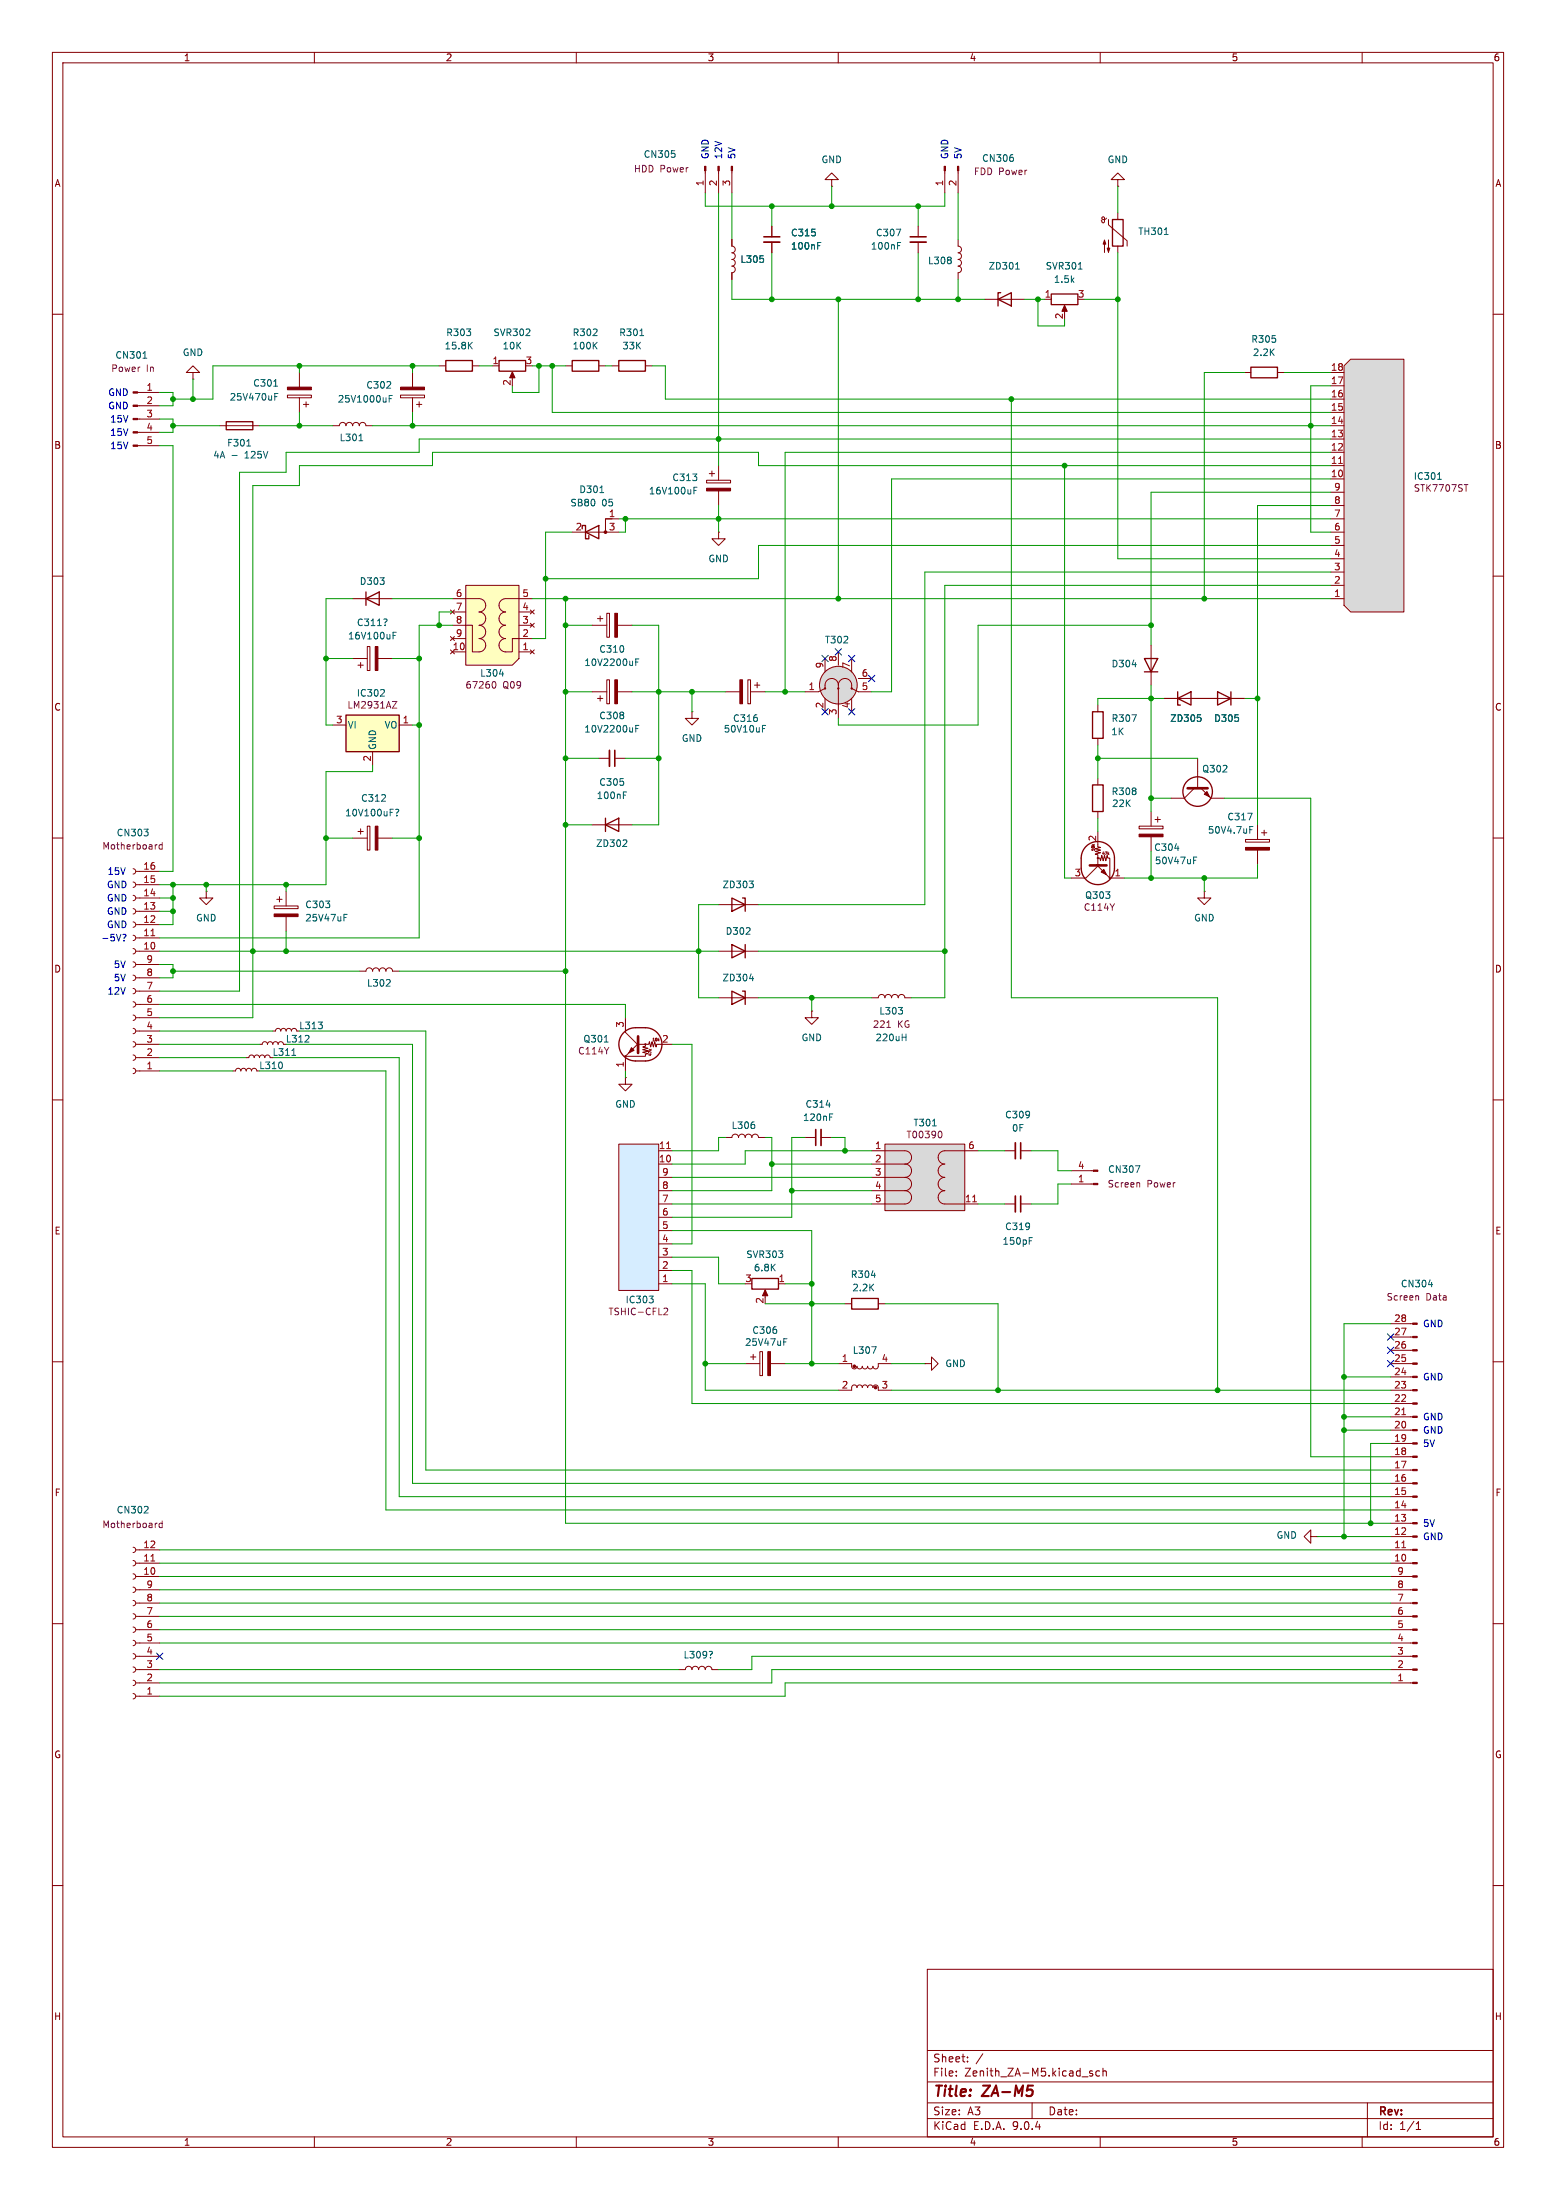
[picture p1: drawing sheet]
<svg xmlns="http://www.w3.org/2000/svg" width="210mm" height="297mm" viewBox="0 0 210 297" stroke-linecap="round" stroke-linejoin="round" font-family="sans-serif">
<g fill="none" stroke="#840000" stroke-width=".13">
<path d="M7.1 7.1h195.8v282.8h-195.8zM8.5 8.5h193v280h-193zM42.4 7.1v1.4M77.8 7.1v1.4M113.1 7.1v1.4M148.5 7.1v1.4M183.8 7.1v1.4M7.1 42.4h1.4M44.9 57.5h.9a.45 .45 0 0 1 .4-.5 .45 .45 0 0 1 .5 .5 .45 .45 0 0 1 .4-.5 .45 .45 0 0 1 .5 .5 .45 .45 0 0 1 .4-.5 .45 .45 0 0 1 .5 .5 .45 .45 0 0 1 .4-.5 .45 .45 0 0 1 .5 .5h.9M54.1 53.3h3.2v.4h-3.2zM55.7 50.3v2M55.7 53.7v2"/>
<path d="M56.2 54.6h.7M56.6 54.2v.8M66.5 49.4h.9M69.1 50.5v.7M201.5 42.4h1.4M7.1 77.8h1.4M81.7 71.8h1.8M81.7 70h1.8M82.6 70h-.9v1.8h-4.5M95.4 64.8h3.2v.4h-3.2zM95.7 63.9h.7M96.1 63.6v.7"/>
<path d="M97 71.8v.9h.9l-.9 .9-.9-.9h.9M97 71.8h.1M97 62.9v1.9M97 66.3v1.9M201.5 77.8h1.4M47.6 80.8h5.4M47.6 88.9h2M48.3 89.8h.7M48.7 89.4v.8M49.6 87.3h.3v3.2h-.3zM51 88.9h2M79.9 93.4h2"/>
<path d="M79.9 84.4h2M80.6 94.3h.8M80.6 83.5h.8M81 83.2v.7M81 93.9v.7M81.9 91.8h.4v3.2h-.4zM81.9 82.8h.4v3.2h-.4zM83.3 93.4h2M83.3 84.4h2M97.9 93.4h2M100.9 91.8h.4v3.2h-.4zM101.3 93.4h2"/>
<path d="M101.8 92.5h.8M102.2 92.1v.8M111.4 88.9v1.8M111.4 94.3v1.8M113.1 88v1.8M113.1 92.5v4.5M113.1 92.5a.9 .9 0 0 0-.8-.9 .9 .9 0 0 0-.9 .9v.4l-.9 .5h-1.8M113.1 92.5a.9 .9 0 0 1 .9-.9 .9 .9 0 0 1 .9 .9v.4l.9 .5h1.8M114.9 88.9v1.8M114.9 94.3v1.8M115.8 91.6h1.8M7.1 113.1h1.4"/>
<path d="M18 119.1l.2 .1 .1 .2-.1 .3-.2 .1M18 117.3l.2 .1 .1 .2-.1 .3-.2 .1M18.3 119.4h3.3M18.3 117.6h3.3M201.5 113.1h1.4M18 138.8l.2 .1 .1 .3-.1 .2-.2 .1M18 137l.2 .1 .1 .3-.1 .2-.2 .2M18 135.2l.2 .1 .1 .3-.1 .3-.2 .1M18 133.4l.2 .1 .1 .3-.1 .3-.2 .1M18 131.6l.2 .2 .1 .2-.1 .3-.2 .1M18 129.9l.2 .1 .1 .2-.1 .3-.2 .1M18 128.1l.2 .1 .1 .2-.1 .3-.2 .1"/>
<path d="M18 126.3l.2 .1 .1 .2-.1 .3-.2 .1M18 124.5l.2 .1 .1 .2-.1 .3-.2 .1M18 122.7l.2 .1 .1 .2-.1 .3-.2 .1M18 120.9l.2 .1 .1 .2-.1 .3-.2 .1M18.3 139.2h3.3M18.3 137.4h3.3M18.3 135.6h3.3M18.3 133.8h3.3M18.3 132h3.3M18.3 130.2h3.3M18.3 128.4h3.3M18.3 126.6h3.3"/>
<path d="M18.3 124.8h3.3M18.3 123h3.3M18.3 121.2h3.3M84.4 137.4v2l1.8 1.8M97 128.4h5.4M97 122.1h5.4M97 134.7h5.4M7.1 148.5h1.4M18 144.2l.2 .1 .1 .3-.1 .2-.2 .1M18 142.4l.2 .1 .1 .3-.1 .2-.2 .1M18 140.6l.2 .1 .1 .3-.1 .2-.2 .1M18.3 144.6h3.3"/>
<path d="M18.3 142.8h3.3M18.3 141h3.3M84.4 145.5v.9h.9l-.9 .9-.9-.9h.9M84.4 145.5h.1M84.4 142.8v1.8M86.2 140.8l-1.8 1.8h2.7v-.3l.4-.1-.8-.1 .8-.2-.8-.2 .8-.2-.8-.2h.4v-.3M86.2 141h1.4v-.4l.2 .7 .2-.7 .2 .7 .2-.7 .1 .7 .1-.3h2.1M87.5 142.4l.3 .1M87.5 141.8h.4M87.7 141.6l.1 .2M87.9 142.1l-.4-.2v.3M87.9 141.6l-.1 .1"/>
<path d="M88.2 140.2v.3M88.5 140.2h.1M88.8 140.2v.3M88.9 140.4l.1 .1M89 140.3l-.2 .1M108.7 153.6h1.4M110.8 153.6h1.5M201.5 148.5h1.4M7.1 183.8h1.4M100.6 184.1h2M101.3 183.2h.7M101.7 182.8v.8"/>
<path d="M102.6 182.5h.3v3.2h-.3zM104 184.1h2M113.1 184.1h1.8l.1 .5 .3 .2 .3-.1 .1-.3v.3l.3 .1 .3-.1 .1-.3 .1 .3 .2 .1 .3-.1 .1-.3 .1 .3 .2 .1 .3-.1 .1-.3 .1 .3 .3 .1 .3-.2v-.5h1.8M113.1 187.7h1.8l.1-.5 .3-.2 .3 .1 .1 .2 .1-.2 .2-.1 .3 .1 .1 .2 .1-.2 .2-.1h.3l.1 .3 .2-.3h.3l.2 .1v.2l.1-.2 .3-.1 .3 .2v.5h1.8M124.8 184.1h.9v-.9l.9 .9-.9 .9v-.9M124.8 184.1h.1M201.5 183.8h1.4M7.1 219.2h1.4M18 219.7l.2 .1 .1 .2-.1 .3-.2 .1M18 217.9l.2 .1 .1 .2-.1 .3-.2 .1M18 216.1l.2 .1 .1 .2-.1 .3-.2 .1M18 214.3l.2 .1 .1 .2-.1 .3-.2 .1"/>
<path d="M18 212.5l.2 .1 .1 .2-.1 .3-.2 .1M18 210.7l.2 .1 .1 .2-.1 .3-.2 .1M18 208.9l.2 .1 .1 .2-.1 .3-.2 .1M18.3 218.2h3.3M18.3 216.4h3.3M18.3 214.6h3.3M18.3 212.8h3.3M18.3 211h3.3M18.3 209.2h3.3M201.5 219.2h1.4M18 228.6l.2 .1 .1 .3-.1 .2-.2 .2M18 226.8l.2 .1 .1 .3-.1 .2-.2 .2"/>
<path d="M18 225l.2 .1 .1 .3-.1 .3-.2 .1M18 223.2l.2 .1 .1 .3-.1 .3-.2 .1M18 221.4l.2 .2 .1 .2-.1 .3-.2 .1M18.3 229h3.3M18.3 227.2h3.3M18.3 225.4h3.3M18.3 223.6h3.3M18.3 221.8h3.3M18.3 220h3.3M91.6 225.4h.9a.45 .45 0 0 1 .4-.4 .45 .45 0 0 1 .5 .4 .45 .45 0 0 1 .4-.4 .45 .45 0 0 1 .5 .4 .45 .45 0 0 1 .4-.4 .45 .45 0 0 1 .5 .4 .45 .45 0 0 1 .4-.4 .45 .45 0 0 1 .5 .4h.9M7.1 254.6h1.4M201.5 254.6h1.4"/>
<path d="M125.2 265.9h76.3v22.6h-76.3zM125.2 276.8h76.3M129.1 279.6v.1M130.6 278.3v.1M130.6 277.7v.1M132.7 277.3l-1 1.3M147.5 279.6h-.3l-.2 .1 .1 .2 .4 .1v.2h-.5M148.4 279.6h-.3l-.2 .2 .1 .4h.4M148.9 279.7l.1-.1h.3v.7M148.9 279.2v1.1M42.4 288.5v1.4M77.8 288.5v1.4"/>
<path d="M113.1 288.5v1.4M125.2 286h76.3M125.2 283.9h76.3M125.2 281.1h76.3M129.1 280.2v.1M139.3 283.9v2.1M148.5 288.5v1.4M183.8 288.5v1.4M184.6 283.9v4.6M191.1 287.5h.6M191.1 286.7l.3-.3v1.1"/>
<circle cx="113.1" cy="92.5" r="2.54"/>
<circle cx="84.4" cy="142.6" r=".09"/>
<circle cx="87.1" cy="141" r=".09"/>
</g>
<path d="M67.4 48.7h3.5v1.4h-3.5zM49.4 79.9v1.8M78.6 71.4v-.5h.4v1.8h.5v-.4M79 71.8l1.8-.9v1.8zM49.4 80.8l1.8-.9v1.8zM84.2 139.4a2.25 2.25 0 0 1 1.6-.7h1.3a2.25 2.25 0 0 1 2.2 2.3 2.25 2.25 0 0 1-2.2 2.2h-1.3a2.24 2.24 0 0 1-2.1-1.4 2.24 2.24 0 0 1 .5-2.4zM98.8 121.2l1.8 .9-1.8 .9zM98.8 133.8l1.8 .9-1.8 .9zM98.8 127.5l1.8 .9-1.8 .9zM100.2 121.2h.4v1.8M100.2 133.8h.4v1.8M100.6 127.5v1.8" fill="none" stroke="#840000" stroke-width=".18"/>
<g fill="#840000" stroke="#840000" stroke-width=".13">
<path d="M69.1 50.2l.4 .8h-.7z"/>
<path d="M95.4 65.9h3.2v.4h-3.2z"/>
<path d="M83 91.8h.3v3.2h-.3z"/>
<path d="M83 82.8h.3v3.2h-.3z"/>
<path d="M99.9 91.8h.3v3.2h-.3z"/>
<path d="M54.1 52.3h3.2v.3h-3.2z"/>
<path d="M50.6 87.3h.4v3.2h-.4z"/>
<path d="M103.6 182.5h.4v3.2h-.4z"/>
<path d="M85.2 141.4l.4 .4-.7 .4z"/>
<circle cx="81.7" cy="71.8" r=".18"/>
<circle cx="111.4" cy="92.9" r=".09"/>
<circle cx="113.1" cy="92.9" r=".09"/>
<circle cx="114.9" cy="92.9" r=".09"/>
<circle cx="115.3" cy="184.4" r=".18"/>
<circle cx="118.2" cy="187.3" r=".18"/>
</g>
<g fill="none" stroke="#006464" stroke-width=".13">
<path d="M48.4 59.5h.6M52.5 53.8h.3M53 53.4h-.5v.9M81 66.5h.5M93.7 66.2h.3M93.7 65.8h.4M52.1 83.6l.1 .2-.1 .1M53 85.8h.3M53 85.4h.5M85.8 98.4h.3M85.8 89.4h.3M86.2 89h-.4v.9"/>
<path d="M86.2 97.9h-.4v.9M102.9 98.4h.3M102.9 97.9h.4M19.4 111.9h.6l-.3 .4M19.9 112.4v.4M101.1 118.9h.6l-.3 .4M101.6 119.3l.1 .2-.1 .3M101.2 132.1h.5M81.6 140.7h.5M111.5 149.2h.6M112 150.8h.3M112 150.4h.4"/>
<path d="M105.8 181.2h.3M105.8 180.7h.4M117.7 181.8h.6l-.4 .9M19.4 204.3h.6M19.9 203.4v.3M95.8 222.9h.2l.2 .2-.2 .2"/>
</g>
<circle cx="113.1" cy="92.5" r="2.54" fill="#d9d9d9" stroke="#d9d9d9" stroke-width=".13"/>
<path d="M20.4 126.3h.5M20.4 210.7h.5" fill="none" stroke="#a90000" stroke-width=".13"/>
<path d="M21.1 114h.1M21.9 114.1l-.3-.1-.1 .2 .1 .4h.3M21.9 113.7v.9M21.1 205.6h.1M21.9 205.3v.9M21.9 205.7l-.3-.1-.1 .2 .1 .4h.3" fill="none" stroke="#840084" stroke-width=".13"/>
<path d="M86.1 139.9v2.3z" fill="#840000" stroke="#840000" stroke-width=".36"/>
<path d="M110.1 152.5v2.1" fill="none" stroke="#840000" stroke-width=".22"/>
<path d="M110.8 152.5v2.1" fill="none" stroke="#840000" stroke-width=".23"/>
<path d="M119.4 154.5h10.8v8.9h-10.8z" fill="#d9d9d9"/>
<path d="M117.6 155.4h4.5a.9 .9 0 0 1 .9 .9 .9 .9 0 0 1-.9 .9M117.6 157.2h4.5M117.6 158.9h4.5M119.4 154.5h10.8v8.9h-10.8zM122.1 157.2a.9 .9 0 0 1 .9 .8 .9 .9 0 0 1-.9 .9M122.1 158.9a.9 .9 0 0 1 .9 .9 .9 .9 0 0 1-.9 .9M132 155.4h-4.5a.9 .9 0 0 0-.9 .9 .9 .9 0 0 0 .9 .9 .9 .9 0 0 0-.9 .8 .9 .9 0 0 0 .9 .9 .9 .9 0 0 0-.9 .9 .9 .9 0 0 0 .9 .9 .9 .9 0 0 0-.9 .9 .9 .9 0 0 0 .9 .9h4.5M103.3 174.4v.7M105.1 173.3h.9M117.6 160.7h4.5M122.1 160.7a.9 .9 0 0 1 .9 .9 .9 .9 0 0 1-.9 .9h-4.5" fill="none" stroke="#840000" stroke-width=".13"/>
<path d="M131.3 162.2h.5" fill="none" stroke="#a90000" stroke-width=".13"/>
<path d="M125.9 152h.5" fill="none" stroke="#006464" stroke-width=".13"/>
<path d="M126.8 152.7a.48 .48 0 0 1 .3 .5 .48 .48 0 0 1-.3 .4" fill="none" stroke="#840084" stroke-width=".13"/>
<path d="M101.5 172.6h3.6v1.4h-3.6z" fill="none" stroke="#840000" stroke-width=".18"/>
<path d="M103.3 174.1l.3 .8h-.7z" fill="#840000" stroke="#840000" stroke-width=".13"/>
<path d="M83.5 154.5h5.4v19.7h-5.4z" fill="#d6edff"/>
<g fill="none" stroke="#840000" stroke-width=".13">
<path d="M93.4 96.1v.9h.9l-.9 .9-.9-.9h.9M93.4 96.1h.1M79.9 111.4h5.4M80.8 102.4h1.5M83 102.4h1.4M109.6 136.5v.9h.9l-.9 .9-.9-.9h.9M109.6 136.5h.1M117.6 134.7h.9a.45 .45 0 0 1 .5-.4 .45 .45 0 0 1 .4 .4 .45 .45 0 0 1 .5-.4 .45 .45 0 0 1 .4 .4 .45 .45 0 0 1 .5-.4 .45 .45 0 0 1 .4 .4 .45 .45 0 0 1 .5-.4 .45 .45 0 0 1 .4 .4h.9M83.5 154.5h5.4v19.7h-5.4zM88.9 158.9h1.8M88.9 157.2h1.8M88.9 155.4h1.8"/>
<path d="M97.9 153.6h.9a.45 .45 0 0 1 .4-.5 .45 .45 0 0 1 .5 .5 .45 .45 0 0 1 .4-.5 .45 .45 0 0 1 .5 .5 .45 .45 0 0 1 .4-.5 .45 .45 0 0 1 .5 .5 .45 .45 0 0 1 .4-.5 .45 .45 0 0 1 .5 .5h.9M88.9 173.3h1.8M88.9 171.5h1.8M88.9 169.7h1.8M88.9 167.9h1.8M88.9 166.1h1.8M88.9 164.3h1.8M88.9 162.5h1.8M88.9 160.7h1.8M114 176h.9M118.5 176h.9"/>
</g>
<path d="M90 155.1h.5" fill="none" stroke="#a90000" stroke-width=".13"/>
<path d="M84.1 107.3h.3M84.1 106.9h.5M84.4 113.4l.2 .1v.3l-.6 .5h.6M121.3 136h.5l-.3 .4M121.8 136.4v.4M122.3 139.6v.9M101.8 151.9v.4M121.8 140h.5M87.6 175h.6l-.3 .3M88.1 175.4l.1 .1-.1 .3M117.6 172.2h.6" fill="none" stroke="#006464" stroke-width=".13"/>
<path d="M119.7 138.7h.5M89.7 176.6h.3l.1 .3-.5 .6h.5" fill="none" stroke="#840084" stroke-width=".13"/>
<path d="M81.7 111.4l1.8-.9v1.8zM81.7 110.5v1.8M114.9 175.3h3.6v1.4h-3.6z" fill="none" stroke="#840000" stroke-width=".18"/>
<path d="M83 101.3v2.2" fill="none" stroke="#840000" stroke-width=".22"/>
<path d="M82.3 101.3v2.2" fill="none" stroke="#840000" stroke-width=".23"/>
<path d="M46.7 96.5h7.2v5h-7.2z" fill="#ffffc2"/>
<g fill="none" stroke="#840000" stroke-width=".18">
<path d="M135.1 39.5h-.4v1.8M141.9 39.7h3.6v1.4h-3.6zM150.1 29.6h1.5v3.6h-1.5zM30.5 56.9h3.6v1.1h-3.6zM134.7 40.4l1.8-.9v1.8zM168.8 49.6h3.6v1.4h-3.6zM46.7 96.5h7.2v5h-7.2zM147.5 96.1h1.4v3.6h-1.4zM158.9 93.4v1.8h.4M158.9 94.3l1.8-.9v1.8zM164.3 93.4l1.8 .9-1.8 .9zM166.1 93.4v1.8"/>
<path d="M146.6 114.3a2.25 2.25 0 0 1 2.4-.5 2.25 2.25 0 0 1 1.4 2v1.4a2.25 2.25 0 0 1-2.2 2.2 2.25 2.25 0 0 1-2.3-2.2v-1.4a2.25 2.25 0 0 1 .7-1.5zM147.5 106h1.4v3.6h-1.4z"/>
<circle cx="161.6" cy="106.9" r="1.99"/>
</g>
<g fill="none" stroke="#840000" stroke-width=".13">
<path d="M123.9 30.5v1.5M123.9 32.7v1.4M127.5 23.1v2.9M129.3 32.3v.9a.45 .45 0 0 1 .5 .5 .45 .45 0 0 1-.5 .4M129.3 23.1v2.9M129.3 34.1a.45 .45 0 0 1 .5 .5 .45 .45 0 0 1-.5 .4 .45 .45 0 0 1 .5 .5 .45 .45 0 0 1-.5 .4 .45 .45 0 0 1 .5 .5 .45 .45 0 0 1-.5 .4v.9M148.6 29.7l.2 .3 .1 .1M149.3 29.5l-.2 .1h-.2h-.2v-.2l.2-.1 .2 .1v.6l-.2 .1M149.6 29.6v.8l2.5 2.1v.7M150.9 24.2h.9l-.9-.9-.9 .9h.9v.9M150.9 25.1h.1M150.9 28.7v.9"/>
<path d="M150.9 33.2v.9M18.6 53h3M18.6 54.8h3M18.6 56.6h3M18.6 58.4h3M26 50.3h-.9l.9-.9 .9 .9h-.9v.9M26 51.2h.1M29.6 57.5h5.4M38.8 53.3h3.2v.4h-3.2zM40.4 50.3v2M40.4 53.7v2M40.9 54.6h.8"/>
<path d="M41.3 54.2v.8M132.9 40.4h5.4M141 40.4h.9M143.7 41.5v.7M167.9 50.3h.9M172.4 50.3h.9M18.6 60.2h3M44.9 97.9h1.8M53.9 97.9h1.8M148.2 95.2v.9M148.2 99.7v.9M157.2 94.3h10.7"/>
<path d="M47.6 113.1h2M48.3 112.3h.7M48.7 111.9v.7M49.6 111.5h.3v3.3h-.3zM50.3 101.5v1.8M51 113.1h2M147.3 114.1h.4M147.4 114.3v.1M147.5 114l.1 .1M147.7 114.7l-.3 .1M147.7 114l-.1 .1M148.2 115.8h.2l.1 .4 .2-.7 .2 .7 .2-.7 .1 .7 .2-.7 .1 .3h.3v2.7l-1.8-1.8"/>
<path d="M148.2 112.3v2l.3 .1-.7 .2 .7 .2-.7 .1 .7 .2-.7 .2 .4 .1v1.3M148.2 105.1v.9M148.2 109.6v.9M148.4 116.7l-1.8 1.8h-2M148.9 115l-.1 .3M149.2 115h.2l-.2 .4M149.5 115v.4M149.6 115.2l.1 .2M149.7 115.1l-.2 .2M150 118.5h1.8M153.7 111.5h3.3v.4h-3.3zM155.4 109.6v1.9"/>
<path d="M155.4 113v1.9M155.9 110.6h.7M156.3 110.3v.7M161.2 106.4l-1.4 1.4h-1.8M161.6 102.4v4M162.1 106.4l1.3 1.4h1.8M168.1 113.3h3.2v.4h-3.2zM169.7 111.4v1.9M169.7 114.8v1.9M170.3 112.4h.7M170.6 112.1v.7M27.8 120.3v.9h.9l-.9 .9-.9-.9h.9"/>
<path d="M27.8 120.3h.1M36.8 139.2h.4l.1-.3 .2-.1 .3 .1 .1 .3 .1-.3 .3-.1 .2 .1 .1 .3 .1-.3 .3-.1 .2 .1 .1 .3 .1-.3 .3-.1 .2 .1 .2 .3M37 122.3h3.2v.4h-3.2zM37.4 121.4h.7M37.7 121.1v.7M38.6 120.3v2M38.6 123.7v2M48.5 131.1h.9a.45 .45 0 0 1 .4-.4 .45 .45 0 0 1 .5 .4 .45 .45 0 0 1 .4-.4 .45 .45 0 0 1 .5 .4 .45 .45 0 0 1 .4-.4 .45 .45 0 0 1 .5 .4 .45 .45 0 0 1 .4-.4 .45 .45 0 0 1 .5 .4h.9M162.5 120.3v.9h.9l-.9 .9-.9-.9h.9M162.5 120.3h.1M34.7 144.6l-.1-.3-.2-.1-.3 .1-.2 .3-.2-.4-.3 .1-.2 .3-.1-.3-.3-.1-.2 .2-.1 .2-.1-.3-.3-.1-.2 .1-.1 .3h-.4M36.5 142.8l-.1-.2-.2-.2-.3 .1-.2 .3v-.2l-.2-.2-.3 .1-.2 .3-.1-.3-.3-.1-.2 .2-.1 .2-.1-.3-.3-.1-.2 .1-.1 .3h-.4"/>
<path d="M38.3 141l-.1-.2-.2-.2-.3 .1-.2 .3v-.2l-.2-.2-.3 .1-.2 .3-.1-.3-.3-.1-.2 .2-.1 .2-.1-.3-.3-.1-.2 .1-.1 .3h-.4M176.9 207.4v-.9l-.9 .9 .9 .9v-.9h.9M177.8 207.4h.1"/>
<circle cx="148.2" cy="115.8" r=".09"/>
<circle cx="149.8" cy="118.5" r=".09"/>
</g>
<g fill="none" stroke="#006464" stroke-width=".13">
<path d="M121 30.9h.6l-.4 .9M121.1 33.2h.3M121.1 32.7h.5M128.3 34.8v.2M128.3 35.2v.3M136.7 21.3v.4M137.1 36.3h.5M137.2 35.6l.1-.2v.9M145.5 36.3h.6M157.1 31.7h.6M19.3 48.4h.5M37 52.1h.5"/>
<path d="M37.1 53.6h.3M37.1 53.1h.4M31.3 61.5h.7M33.3 60.2h.5M51.8 93.1l.1 .2-.1 .2-.5 .5h.6M152.8 96.5h.6l-.4 .9M161.6 96.5h.5M162 96.9l.1 .1-.1 .4M53.4 109.3l.3-.1 .1 .2-.2 .4M53.6 110.1h.1M158.6 114.5h.5M161.1 116.1h.3"/>
<path d="M161.1 115.7h.4M168.4 109.8h.6l-.4 .9M168.7 112h.3M168.7 111.6h.4M41.7 139.9v.3M42.9 138h.6l-.3 .3M43.5 138.4v.4M46.4 123.9h.3M46.4 123.4h.5M52.1 133.1h.6M52.6 132.3v.3M38.1 143.5v.6"/>
<path d="M39.4 142.5h.5M41.1 140.7h.6"/>
</g>
<path d="M53 94.7h.6l-.6 .9h.6" fill="none" stroke="#840084" stroke-width=".13"/>
<g fill="#840000" stroke="#840000" stroke-width=".13">
<path d="M50.6 111.5h.4v3.3h-.4z"/>
<path d="M37 123.4h3.2v.3h-3.2z"/>
<path d="M18 52.9h.6v.2h-.6z"/>
<path d="M18 54.7h.6v.2h-.6z"/>
<path d="M18 56.5h.6v.2h-.6z"/>
<path d="M18 58.3h.6v.2h-.6z"/>
<path d="M18 60.1h.6v.2h-.6z"/>
<path d="M38.8 52.3h3.2v.3h-3.2z"/>
<path d="M143.7 41.2l.3 .8h-.7z"/>
<path d="M149.1 32.4l.1 .6h-.3l.2-.6v1.6z"/>
<path d="M149.6 32.4v1.6l-.2-.5h.4l-.2 .5z"/>
<path d="M127.4 22.5h.2v.6h-.2z"/>
<path d="M129.2 22.5h.2v.6h-.2z"/>
<path d="M168.1 114.4h3.2v.4h-3.2z"/>
<path d="M162.9 106.9l.4 .7-.8-.4z"/>
<path d="M153.7 112.6h3.3v.4h-3.3z"/>
<path d="M149 117.4l.3 .7-.7-.4z"/>
</g>
<path d="M122.8 32h2.2" fill="none" stroke="#840000" stroke-width=".22"/>
<path d="M122.8 32.7h2.2" fill="none" stroke="#840000" stroke-width=".23"/>
<path d="M160.3 106.4h2.7" fill="none" stroke="#840000" stroke-width=".36"/>
<path d="M147.1 116.8h2.2z" fill="#840000" stroke="#840000" stroke-width=".36"/>
<path d="M181.4 49.4l.9-.9h7.2v34.1h-7.2l-.9-.9z" fill="#d9d9d9"/>
<g fill="none" stroke="#840000" stroke-width=".13">
<path d="M179.6 59.3h1.8M179.6 57.5h1.8M179.6 55.7h1.8M179.6 53.9h1.8M179.6 52.1h1.8M179.6 50.3h1.8M181.4 49.4l.9-.9h7.2v34.1h-7.2l-.9-.9zM179.6 79h1.8M179.6 77.2h1.8M179.6 75.4h1.8M179.6 73.6h1.8M179.6 71.8h1.8"/>
<path d="M179.6 70h1.8M179.6 68.2h1.8M179.6 66.5h1.8M179.6 64.7h1.8M179.6 62.9h1.8M179.6 61.1h1.8M155.4 87.1v5.4M179.6 80.8h1.8"/>
</g>
<path d="M180.7 62.6h.5" fill="none" stroke="#a90000" stroke-width=".13"/>
<path d="M194 64.7h.5M194.2 63.9l.1-.1v.9M152.8 89.7h.6" fill="none" stroke="#006464" stroke-width=".13"/>
<path d="M197.6 65.4h.5" fill="none" stroke="#840084" stroke-width=".13"/>
<path d="M154.5 88.9h1.8l-.9 1.8zM154.5 90.7h1.8" fill="none" stroke="#840000" stroke-width=".18"/>
<path d="M62.9 79h7.1v9.9l-.9 .9h-6.2z" fill="#fffebf"/>
<g fill="none" stroke="#840000" stroke-width=".13">
<path d="M95.2 23.1v2.9M97 23.1v2.9M98.8 34.1a.45 .45 0 0 1 .4 .5 .45 .45 0 0 1-.4 .4 .45 .45 0 0 1 .4 .5 .45 .45 0 0 1-.4 .4 .45 .45 0 0 1 .4 .5 .45 .45 0 0 1-.4 .4v.9M98.8 32.3v.9a.45 .45 0 0 1 .4 .5 .45 .45 0 0 1-.4 .4M98.8 23.1v2.9M104.2 30.5v1.5M104.2 32.7v1.4M112.3 24.2h-.9l.9-.9 .8 .9h-.8v.9M112.3 25.1h.1M59.3 49.4h.9M63.8 49.4h.9M76.3 49.4h.9"/>
<path d="M80.8 49.4h.9M82.6 49.4h.9M87.1 49.4h.9M62.9 79h7.1v9.9l-.9 .9h-6.2zM60.8 85.9l.5 .6M60.8 82.3l.5 .6M61.1 80.8h3.6a.9 .9 0 0 1 .9 .9 .9 .9 0 0 1-.9 .9 .9 .9 0 0 1 .9 .9 .9 .9 0 0 1-.9 .9 .9 .9 0 0 1 .9 .9 .9 .9 0 0 1-.9 .9 .9 .9 0 0 1 .9 .9 .9 .9 0 0 1-.9 .9h-.9v-3.6h-2.7M61.1 88h1.8M61.1 86.2h1.8M61.1 82.6h1.8M61.3 85.9l-.5 .6M61.3 82.3l-.5 .6"/>
<path d="M70 88h1.8M70 84.4h1.8M70 82.6h1.8M71.6 87.7l.5 .6M71.6 84.1l.5 .6M71.6 82.3l.5 .6M71.8 80.8h-3.6a.9 .9 0 0 0-.8 .9 .9 .9 0 0 0 .8 .9 .9 .9 0 0 0-.8 .9 .9 .9 0 0 0 .8 .9 .9 .9 0 0 0-.8 .9 .9 .9 0 0 0 .8 .9 .9 .9 0 0 0-.8 .9 .9 .9 0 0 0 .8 .9h.9v-1.8h2.7M72.1 87.7l-.5 .6M72.1 84.1l-.5 .6M72.1 82.3l-.5 .6M157.2 94.3h1.7M160.7 94.3h3.6"/>
<path d="M166.1 94.3h1.8M135.6 155.4h1.4M137.8 155.4h1.4M144.6 159.8h3M144.6 158h3M135.6 162.5h1.4M137.8 162.5h1.4M187.7 178.7h3M187.7 198.5h3M187.7 196.7h3M187.7 194.9h3M187.7 193.1h3"/>
<path d="M187.7 191.3h3M187.7 189.5h3M187.7 187.7h3M187.7 185.9h3M187.7 184.1h3M187.7 182.3h3M187.7 180.5h3M187.7 218.2h3M187.7 216.4h3M187.7 214.6h3M187.7 212.8h3M187.7 211h3"/>
<path d="M187.7 209.2h3M187.7 207.4h3M187.7 205.6h3M187.7 203.8h3M187.7 202.1h3M187.7 200.3h3M187.7 227.2h3M187.7 225.4h3M187.7 223.6h3M187.7 221.8h3M187.7 220h3"/>
</g>
<g fill="none" stroke="#006464" stroke-width=".13">
<path d="M91.1 20.8v.4M103 35v.3M110.4 33.2h.3M110.4 32.7h.4M63.4 46.6l.3 .5M63.7 46.2l-.5 .5M80.2 46.6l.4 .5M80.6 46.2l-.5 .5M86.4 45.3h.5M67.4 91h.6M161.6 96.5h.5M162 96.9l.1 .1-.1 .4"/>
<path d="M153.2 157.4h.6l-.3 .9M138.9 167.5h.3M138.9 167.1h.4M192.8 173.4h.5"/>
</g>
<path d="M66.5 92h.1a.48 .48 0 0 1 .3 .5 .48 .48 0 0 1-.3 .4h-.1M153.7 159.7l.1 .1v.5M191.3 174.9l.2 .2v.4" fill="none" stroke="#840084" stroke-width=".13"/>
<g fill="#840000" stroke="#840000" stroke-width=".13">
<path d="M95.1 22.5h.2v.6h-.2z"/>
<path d="M96.9 22.5h.2v.6h-.2z"/>
<path d="M98.7 22.5h.2v.6h-.2z"/>
<path d="M147.6 158h.6v.1h-.6z"/>
<path d="M147.6 159.8h.6v.1h-.6z"/>
<path d="M190.7 227.1h.6v.2h-.6z"/>
<path d="M190.7 225.3h.6v.2h-.6z"/>
<path d="M190.7 223.5h.6v.2h-.6z"/>
<path d="M190.7 221.7h.6v.2h-.6z"/>
<path d="M190.7 219.9h.6v.2h-.6z"/>
<path d="M190.7 218.1h.6v.2h-.6z"/>
<path d="M190.7 216.3h.6v.2h-.6z"/>
<path d="M190.7 214.5h.6v.2h-.6z"/>
<path d="M190.7 212.7h.6v.2h-.6z"/>
<path d="M190.7 210.9h.6v.2h-.6z"/>
<path d="M190.7 209.1h.6v.2h-.6z"/>
<path d="M190.7 207.3h.6v.2h-.6z"/>
<path d="M190.7 205.6h.6v.1h-.6z"/>
<path d="M190.7 203.8h.6v.1h-.6z"/>
<path d="M190.7 202h.6v.1h-.6z"/>
<path d="M190.7 200.2h.6v.1h-.6z"/>
<path d="M190.7 198.4h.6v.1h-.6z"/>
<path d="M190.7 196.6h.6v.2h-.6z"/>
<path d="M190.7 194.8h.6v.2h-.6z"/>
<path d="M190.7 193h.6v.2h-.6z"/>
<path d="M190.7 191.2h.6v.2h-.6z"/>
<path d="M190.7 189.4h.6v.2h-.6z"/>
<path d="M190.7 187.6h.6v.2h-.6z"/>
<path d="M190.7 185.8h.6v.2h-.6z"/>
<path d="M190.7 184h.6v.2h-.6z"/>
<path d="M190.7 182.2h.6v.2h-.6z"/>
<path d="M190.7 180.4h.6v.2h-.6z"/>
<path d="M190.7 178.6h.6v.2h-.6z"/>
</g>
<path d="M103.1 32h2.1M137.8 154.3v2.1M137.8 161.5v2.1" fill="none" stroke="#840000" stroke-width=".22"/>
<path d="M103.1 32.7h2.1M137 154.3v2.1M137 161.5v2.1" fill="none" stroke="#840000" stroke-width=".23"/>
<path d="M60.2 48.7h3.6v1.4h-3.6zM77.2 48.7h3.6v1.4h-3.6zM83.5 48.7h3.6v1.4h-3.6z" fill="none" stroke="#840000" stroke-width=".18"/>
<path d="M189.2 191h.5M189.2 208.9h.5" fill="none" stroke="#a90000" stroke-width=".13"/>
<g fill="none" stroke="#009600" stroke-width=".13">
<path d="M95.2 26v1.8h32.3v-1.8M97 26v36.9M98.8 37.7v2.7h34.1M98.8 26v6.3M104.2 27.8v2.7M104.2 34.1v6.3M112.3 25.1v2.7M123.9 27.8v2.7M123.9 34.1v6.3M129.3 26v6.3M129.3 37.7v2.7M150.9 25.1v3.6"/>
<path d="M150.9 34.1v41.3h28.7M21.6 53h1.7v1.8h-1.7M21.6 56.6h1.7v1.8h-1.7M23.3 57.5h6.3M26 51.2v2.7M35 57.5h9.9M40.4 49.4v.9M40.4 55.7v1.8M50.3 57.5h129.3M55.7 49.4v.9M55.7 55.7v1.8M59.3 49.4h-30.6v4.5h-5.4"/>
<path d="M64.7 49.4h1.8M71.8 49.4h4.5M72.7 49.4v3.6h-3.6v-.9M74.5 49.4v6.3h105.1M81.7 49.4h.9M88 49.4h1.8v4.5h89.8M113.1 40.4v40.4M136.5 53.9v80.8h27.8v53M138.3 40.4h2.7M140.1 40.4v3.6h3.6v-.9M146.4 40.4h4.5M167.9 50.3h-5.4v30.5"/>
<path d="M173.3 50.3h6.3M179.6 52.1h-2.7v19.7h2.7M179.6 59.3h-123v1.8h-18v2.7h-6.3v70h-10.7M21.6 60.2h1.7v57.4h-1.7M77.2 71.8h-3.6v14.4h-1.8M83.5 70h96.1M84.4 70v1.8h-.9M97 68.2v3.6M143.7 62.9v55.6h.9M179.6 66.5h-24.2v20.6M179.6 62.9h-77.2v-1.8h-44v1.8h-18v2.7h-6.3v71.8h-12.5M179.6 64.7h-59.3v28.7h-2.7"/>
<path d="M179.6 73.6h-77.2v4.5h-28.8M179.6 61.1h-73.6v32.3M179.6 77.2h-54.8v44.9h-22.4M179.6 79h-52.1v55.7h-4.5M179.6 68.2h-9.9v43.2M44 88.9h3.6M47.6 80.8h-3.6v17.1h.9M53 80.8h8.1M53 88.9h3.6M55.7 97.9h.9M61.1 82.6h-1.8v1.8M61.1 84.4h-4.5v42.2h-35"/>
<path d="M71.8 80.8h107.8M76.3 80.8v124.8h111.4M76.3 93.4h3.6M76.3 84.4h3.6M85.3 84.4h3.6v27h-3.6M85.3 93.4h12.6M93.4 93.4v2.7M103.3 93.4h5.4M155.4 92.5v17.1M155.4 84.4h-23.4v13.5h-18.9v-.9M157.2 94.3h-9v.9M167.9 94.3h1.8"/>
<path d="M23.3 119.4v5.4h-1.7M27.8 119.4v.9M38.6 119.4v.9M44 113.1h3.6M50.3 103.3v.9h-6.3v15.2h-22.4M53 113.1h3.6M76.3 111.4h3.6M76.3 102.4h4.5M84.4 102.4h4.5M148.2 100.6v4.5M148.2 110.5v1.8M148.2 102.4h13.4"/>
<path d="M155.4 114.9v3.6M155.4 107.8h2.6M162.5 118.5v1.8M165.2 107.8h11.7v88.9h10.8M169.7 116.7v1.8h-17.9M21.6 139.2h15.2M21.6 135.6h62.8v1.8M21.6 128.4h75.4M21.6 130.2h1.7v1.8h-1.7M21.6 121.2h1.7M21.6 123h1.7M23.3 131.1h25.2"/>
<path d="M38.6 125.7v2.7M40.4 139.2h17.1v59.3h130.2M53.9 131.1h22.4M97 122.1h-2.7v12.6h2.7M102.4 128.4h25.1M102.4 134.7h15.2M109.6 134.7v1.8M21.6 144.6h9.8M21.6 142.8h11.6M21.6 141h13.4M35 144.6h17.1v59.2h135.6M36.8 142.8h17.1v59.3h133.8"/>
<path d="M38.6 141h17.1v59.3h132M84.4 144.6v.9M90.7 141h2.7v26.9h-2.7M90.7 158.9h26.9M97.9 153.6h-.9v1.8h-6.3M103.3 153.6h.9v7.1h-13.5M104.2 157.2h13.4M108.7 153.6h-1.8v10.7h-16.2M112.3 153.6h1.7v1.8M117.6 155.4h-17v1.8h-9.9M132 155.4h3.6M139.2 155.4h3.6v2.6h1.8"/>
<path d="M144.6 159.8h-1.8v2.7h-3.6M90.7 173.3h4.5v14.4h17.9M90.7 169.7h6.3v3.6h3.6M90.7 166.1h18.9v18M90.7 171.5h2.7v18h94.3M90.7 162.5h26.9M103.3 176h10.7M106 173.3h3.6M106.9 160.7h10.7M119.4 176h15.3v11.7M132 162.5h3.6M187.7 178.7h-6.3v28.7"/>
<path d="M95.2 184.1h5.4M106 184.1h7.1M120.3 184.1h4.5M120.3 187.7h67.4M181.4 191.3h6.3M181.4 193.1h6.3M181.4 185.9h6.3M187.7 194.9h-2.7v10.7M21.6 211h166.1M21.6 209.2h166.1M21.6 218.2h166.1M21.6 216.4h166.1"/>
<path d="M21.6 214.6h166.1M21.6 212.8h166.1M177.8 207.4h9.9M21.6 220h166.1M21.6 221.8h166.1M21.6 225.4h70M187.7 225.4h-83.5v1.8h-82.6M187.7 227.2h-81.7v1.8h-84.4M187.7 223.6h-86.2v1.8h-4.5"/>
</g>
<g fill="none" stroke="#000084" stroke-width=".13">
<path d="M110.9 95.7l.9 .8M110.9 88.5l.9 .8M111.8 95.7l-.9 .8M111.8 88.5l-.9 .8M112.7 87.6l.9 .8M113.6 87.6l-.9 .8M114.5 95.7l.9 .8M114.5 88.5l.9 .8M115.4 95.7l-.9 .8M115.4 88.5l-.9 .8M117.2 91.2l.9 .8M118.1 91.2l-.9 .8"/>
<path d="M187.3 181.9l.8 .8M187.3 183.7l.8 .8M187.3 180.1l.8 .8M188.1 181.9l-.8 .8M188.1 183.7l-.8 .8M188.1 180.1l-.8 .8M21.1 223.2l.9 .8M22 223.2l-.9 .8"/>
</g>
<path d="M16.6 126.2l.3-.1 .1 .2-.3 .4M16.7 126.9v.1" fill="none" stroke="#0000c2" stroke-width=".13"/>
<g fill="#009600" stroke="#009600" stroke-width=".13">
<circle cx="109.6" cy="134.7" r=".32"/>
<circle cx="38.6" cy="128.4" r=".32"/>
<circle cx="34.1" cy="128.4" r=".32"/>
<circle cx="88.9" cy="102.4" r=".32"/>
<circle cx="84.4" cy="70" r=".32"/>
<circle cx="59.3" cy="84.4" r=".32"/>
<circle cx="56.6" cy="113.1" r=".32"/>
<circle cx="76.3" cy="84.4" r=".32"/>
<circle cx="134.7" cy="187.7" r=".32"/>
<circle cx="181.4" cy="185.9" r=".32"/>
<circle cx="109.6" cy="184.1" r=".32"/>
<circle cx="109.6" cy="176" r=".32"/>
<circle cx="181.4" cy="191.3" r=".32"/>
<circle cx="181.4" cy="207.4" r=".32"/>
<circle cx="164.3" cy="187.7" r=".32"/>
<circle cx="185" cy="205.6" r=".32"/>
<circle cx="181.4" cy="193.1" r=".32"/>
<circle cx="95.2" cy="184.1" r=".32"/>
<circle cx="106.9" cy="160.7" r=".32"/>
<circle cx="109.6" cy="173.3" r=".32"/>
<circle cx="93.4" cy="93.4" r=".32"/>
<circle cx="88.9" cy="93.4" r=".32"/>
<circle cx="106" cy="93.4" r=".32"/>
<circle cx="73.6" cy="78.1" r=".32"/>
<circle cx="72.7" cy="49.4" r=".32"/>
<circle cx="74.5" cy="49.4" r=".32"/>
<circle cx="76.3" cy="93.4" r=".32"/>
<circle cx="76.3" cy="102.4" r=".32"/>
<circle cx="113.1" cy="80.8" r=".32"/>
<circle cx="76.3" cy="111.4" r=".32"/>
<circle cx="76.3" cy="131.1" r=".32"/>
<circle cx="148.2" cy="102.4" r=".32"/>
<circle cx="155.4" cy="94.3" r=".32"/>
<circle cx="155.4" cy="107.8" r=".32"/>
<circle cx="56.6" cy="88.9" r=".32"/>
<circle cx="76.3" cy="80.8" r=".32"/>
<circle cx="113.1" cy="40.4" r=".32"/>
<circle cx="112.3" cy="27.8" r=".32"/>
<circle cx="104.2" cy="40.4" r=".32"/>
<circle cx="97" cy="59.3" r=".32"/>
<circle cx="97" cy="70" r=".32"/>
<circle cx="123.9" cy="40.4" r=".32"/>
<circle cx="104.2" cy="27.8" r=".32"/>
<circle cx="150.9" cy="40.4" r=".32"/>
<circle cx="136.5" cy="53.9" r=".32"/>
<circle cx="140.1" cy="40.4" r=".32"/>
<circle cx="169.7" cy="94.3" r=".32"/>
<circle cx="155.4" cy="84.4" r=".32"/>
<circle cx="162.5" cy="80.8" r=".32"/>
<circle cx="176.9" cy="57.5" r=".32"/>
<circle cx="162.5" cy="118.5" r=".32"/>
<circle cx="155.4" cy="118.5" r=".32"/>
<circle cx="143.7" cy="62.9" r=".32"/>
<circle cx="129.3" cy="40.4" r=".32"/>
<circle cx="123.9" cy="27.8" r=".32"/>
<circle cx="23.3" cy="53.9" r=".32"/>
<circle cx="23.3" cy="57.5" r=".32"/>
<circle cx="26" cy="53.9" r=".32"/>
<circle cx="23.3" cy="119.4" r=".32"/>
<circle cx="23.3" cy="131.1" r=".32"/>
<circle cx="23.3" cy="121.2" r=".32"/>
<circle cx="23.3" cy="123" r=".32"/>
<circle cx="38.6" cy="119.4" r=".32"/>
<circle cx="44" cy="88.9" r=".32"/>
<circle cx="27.8" cy="119.4" r=".32"/>
<circle cx="44" cy="113.1" r=".32"/>
<circle cx="56.6" cy="97.9" r=".32"/>
<circle cx="127.5" cy="128.4" r=".32"/>
<circle cx="104.2" cy="157.2" r=".32"/>
<circle cx="94.3" cy="128.4" r=".32"/>
<circle cx="114" cy="155.4" r=".32"/>
<circle cx="40.4" cy="57.5" r=".32"/>
<circle cx="55.7" cy="57.5" r=".32"/>
<circle cx="55.7" cy="49.4" r=".32"/>
<circle cx="40.4" cy="49.4" r=".32"/>
</g>
<g font-size="2" fill="#840000">
<text x="125.9" y="283.5">Title:</text>
<text x="132.7" y="283.5">ZA-M5</text>
</g>
<g font-size="1.5" fill="#840000">
<text x="125.9" y="280.5">File:</text>
<text x="125.9" y="278.6">Sheet:</text>
<text x="130.2" y="280.5">Zenith_ZA-M5.kicad_sch</text>
<text x="125.9" y="287.7">KiCad</text>
<text x="125.9" y="285.7">Size:</text>
<text x="130.6" y="285.7">A3</text>
<text x="131.3" y="287.7">E.D.A.</text>
<text x="136.7" y="287.7">9.0.4</text>
<text x="141.4" y="285.7">Date:</text>
<text x="186" y="285.9">Rev:</text>
<text x="186" y="287.7">Id:</text>
<text x="188.9" y="287.7">1/1</text>
</g>
<g font-size="1.3" fill="#840000">
<text x="24.7" y="8.4">1</text>
<text x="60.1" y="8.4">2</text>
<text x="95.5" y="8.4">3</text>
<text x="130.8" y="8.4">4</text>
<text x="166.2" y="8.4">5</text>
<text x="201.5" y="8.4">6</text>
<text x="7.3" y="25.4">A</text>
<text x="201.8" y="25.4">A</text>
<text x="7.2" y="60.7">B</text>
<text x="201.7" y="60.7">B</text>
<text x="7.2" y="96.1">C</text>
<text x="201.7" y="96.1">C</text>
<text x="7.2" y="131.4">D</text>
<text x="201.7" y="131.4">D</text>
<text x="7.3" y="166.8">E</text>
<text x="201.7" y="166.8">E</text>
<text x="7.3" y="202.1">F</text>
<text x="201.8" y="202.1">F</text>
<text x="7.2" y="237.5">G</text>
<text x="201.7" y="237.5">G</text>
<text x="7.2" y="272.9">H</text>
<text x="201.7" y="272.9">H</text>
<text x="24.7" y="289.8">1</text>
<text x="60.1" y="289.8">2</text>
<text x="95.5" y="289.8">3</text>
<text x="130.8" y="289.8">4</text>
<text x="166.2" y="289.8">5</text>
<text x="201.5" y="289.8">6</text>
</g>
<g font-size="1.3" fill="#840084">
<text x="85.5" y="23.4">HDD Power</text>
<text x="131.4" y="23.8">FDD Power</text>
<text x="14.9" y="50.4">Power</text>
<text x="19.7" y="50.4">In</text>
<text x="190.7" y="66.5">STK7707ST</text>
<text x="46.8" y="95.8">LM2931AZ</text>
<text x="62.8" y="93.1">67260</text>
<text x="67.9" y="93.1">Q09</text>
<text x="13.7" y="114.8">Motherboard</text>
<text x="146.2" y="123.1">C114Y</text>
<text x="78" y="142.5">C114Y</text>
<text x="117.7" y="138.9">221</text>
<text x="121.1" y="138.9">KG</text>
<text x="122.3" y="153.8">T00390</text>
<text x="149.4" y="160.5">Screen</text>
<text x="154.8" y="160.5">Power</text>
<text x="82.1" y="177.7">TSHIC-CFL2</text>
<text x="187.1" y="175.7">Screen</text>
<text x="192.4" y="175.7">Data</text>
<text x="13.7" y="206.4">Motherboard</text>
</g>
<g font-size="1.3" fill="#006464">
<text x="86.8" y="21.4">CN305</text>
<text x="110.8" y="22.2">GND</text>
<text x="132.5" y="22">CN306</text>
<text x="149.4" y="22.2">GND</text>
<text x="99.9" y="35.6">L305</text>
<text x="106.7" y="32">C315</text>
<text x="106.7" y="33.8">100nF</text>
<text x="117.5" y="33.8">100nF</text>
<text x="118.2" y="32">C307</text>
<text x="125.2" y="35.8">L308</text>
<text x="153.6" y="31.9">TH301</text>
<text x="133.4" y="36.5">ZD301</text>
<text x="141.1" y="36.5">SVR301</text>
<text x="142.2" y="38.3">1.5k</text>
<text x="59.9" y="47.3">15.8K</text>
<text x="60.2" y="45.5">R303</text>
<text x="66.5" y="45.5">SVR302</text>
<text x="67.8" y="47.3">10K</text>
<text x="77.2" y="45.5">R302</text>
<text x="77.2" y="47.3">100K</text>
<text x="83.5" y="45.5">R301</text>
<text x="83.9" y="47.3">33K</text>
<text x="168.8" y="46.4">R305</text>
<text x="15.5" y="48.6">CN301</text>
<text x="24.6" y="48.2">GND</text>
<text x="34.1" y="52.3">C301</text>
<text x="49.4" y="52.6">C302</text>
<text x="169" y="48.2">2.2K</text>
<text x="30.9" y="54.2">25V470uF</text>
<text x="45.5" y="54.5">25V1000uF</text>
<text x="45.8" y="59.7">L301</text>
<text x="28.7" y="62">4A</text>
<text x="30.6" y="60.4">F301</text>
<text x="33.1" y="62">125V</text>
<text x="90.7" y="65.1">C313</text>
<text x="190.7" y="64.9">IC301</text>
<text x="76.9" y="68.5">SB80</text>
<text x="78.1" y="66.7">D301</text>
<text x="81.2" y="68.5">05</text>
<text x="87.5" y="66.9">16V100uF</text>
<text x="95.5" y="76">GND</text>
<text x="48.5" y="79.1">D303</text>
<text x="46.9" y="86.5">16V100uF</text>
<text x="48.1" y="84.7">C311?</text>
<text x="80.8" y="88.3">C310</text>
<text x="111.3" y="87">T302</text>
<text x="48.1" y="94.2">IC302</text>
<text x="64.7" y="91.5">L304</text>
<text x="78.8" y="90.1">10V2200uF</text>
<text x="150" y="90.2">D304</text>
<text x="46.9" y="98.5">VI</text>
<text x="50.9" y="101.3" transform="rotate(-90 50.9 101.3)">GND</text>
<text x="51.8" y="98.5">VO</text>
<text x="78.8" y="99">10V2200uF</text>
<text x="80.8" y="97.2">C308</text>
<text x="92" y="100.3">GND</text>
<text x="97.6" y="99">50V10uF</text>
<text x="98.9" y="97.6">C316</text>
<text x="149.9" y="99.4">1K</text>
<text x="150" y="97.6">R307</text>
<text x="157.9" y="97.6">ZD305</text>
<text x="163.8" y="97.6">D305</text>
<text x="80.8" y="106.2">C305</text>
<text x="150" y="107.5">R308</text>
<text x="162.2" y="104.4">Q302</text>
<text x="15.7" y="113">CN303</text>
<text x="46.5" y="110.3">10V100uF?</text>
<text x="48.7" y="108.4">C312</text>
<text x="80.5" y="108">100nF</text>
<text x="150" y="109.1">22K</text>
<text x="163" y="112.7">50V4.7uF</text>
<text x="165.6" y="110.9">C317</text>
<text x="80.4" y="114.5">ZD302</text>
<text x="155.7" y="115">C304</text>
<text x="155.8" y="116.8">50V47uF</text>
<text x="26.4" y="124.5">GND</text>
<text x="41.1" y="122.7">C303</text>
<text x="41.1" y="124.5">25V47uF</text>
<text x="97.4" y="120">ZD303</text>
<text x="146.4" y="121.5">Q303</text>
<text x="161.1" y="124.5">GND</text>
<text x="97.9" y="126.3">D302</text>
<text x="49.5" y="133.3">L302</text>
<text x="97.4" y="132.6">ZD304</text>
<text x="118.6" y="137.1">L303</text>
<text x="36.7" y="142.7">L311</text>
<text x="38.5" y="140.9">L312</text>
<text x="40.3" y="139.1">L313</text>
<text x="78.7" y="140.9">Q301</text>
<text x="108.1" y="140.7">GND</text>
<text x="118.1" y="140.7">220uH</text>
<text x="34.9" y="144.5">L310</text>
<text x="83" y="149.7">GND</text>
<text x="108.7" y="149.7">C314</text>
<text x="98.7" y="152.6">L306</text>
<text x="108.3" y="151.5">120nF</text>
<text x="123.2" y="152.2">T301</text>
<text x="135.6" y="151.1">C309</text>
<text x="136.5" y="152.9">0F</text>
<text x="149.5" y="158.5">CN307</text>
<text x="135.6" y="166.2">C319</text>
<text x="100.7" y="170">SVR303</text>
<text x="101.7" y="171.8">6.8K</text>
<text x="114.8" y="172.7">R304</text>
<text x="135.2" y="168.2">150pF</text>
<text x="189" y="173.9">CN304</text>
<text x="84.4" y="176.1">IC303</text>
<text x="115" y="174.5">2.2K</text>
<text x="100.5" y="181.8">25V47uF</text>
<text x="101.5" y="180.2">C306</text>
<text x="115" y="182.9">L307</text>
<text x="127.5" y="184.7">GND</text>
<text x="15.7" y="204.5">CN302</text>
<text x="172.2" y="207.9">GND</text>
<text x="92.2" y="224">L309?</text>
</g>
<g font-size="1.3" fill="#0000c2">
<text x="95.8" y="21.6" transform="rotate(-90 95.8 21.6)">GND</text>
<text x="97.6" y="21.6" transform="rotate(-90 97.6 21.6)">12V</text>
<text x="99.4" y="21.6" transform="rotate(-90 99.4 21.6)">5V</text>
<text x="128.1" y="21.6" transform="rotate(-90 128.1 21.6)">GND</text>
<text x="129.9" y="21.6" transform="rotate(-90 129.9 21.6)">5V</text>
<text x="14.5" y="53.6">GND</text>
<text x="14.5" y="55.4">GND</text>
<text x="14.8" y="59">15V</text>
<text x="14.8" y="57.2">15V</text>
<text x="14.8" y="60.8">15V</text>
<text x="14.4" y="118.3">15V</text>
<text x="14.4" y="123.6">GND</text>
<text x="14.4" y="120">GND</text>
<text x="14.4" y="125.4">GND</text>
<text x="14.4" y="121.8">GND</text>
<text x="13.6" y="127.2">-5V?</text>
<text x="15.3" y="130.8">5V</text>
<text x="14.4" y="134.4">12V</text>
<text x="15.3" y="132.6">5V</text>
<text x="192" y="179.3">GND</text>
<text x="192" y="191.9">GND</text>
<text x="192" y="186.5">GND</text>
<text x="192" y="193.7">GND</text>
<text x="192" y="195.5">5V</text>
<text x="192" y="208.1">GND</text>
<text x="192" y="206.3">5V</text>
</g>
<g font-size="1.3" fill="#a90000">
<text x="95" y="25.2" transform="rotate(-90 95 25.2)">1</text>
<text x="96.8" y="25.2" transform="rotate(-90 96.8 25.2)">2</text>
<text x="98.6" y="25.2" transform="rotate(-90 98.6 25.2)">3</text>
<text x="127.3" y="25.2" transform="rotate(-90 127.3 25.2)">1</text>
<text x="129.1" y="25.2" transform="rotate(-90 129.1 25.2)">2</text>
<text x="140.9" y="40.2">1</text>
<text x="145.4" y="40.2">3</text>
<text x="143.5" y="43.2" transform="rotate(-90 143.5 43.2)">2</text>
<text x="19.7" y="52.8">1</text>
<text x="66.4" y="49.2">1</text>
<text x="69" y="52.1" transform="rotate(-90 69 52.1)">2</text>
<text x="70.9" y="49.2">3</text>
<text x="179.6" y="53.7">16</text>
<text x="179.6" y="51.9">17</text>
<text x="179.6" y="50.1">18</text>
<text x="19.7" y="54.6">2</text>
<text x="19.7" y="56.4">3</text>
<text x="19.7" y="58.2">4</text>
<text x="19.7" y="60">5</text>
<text x="179.6" y="59.1">13</text>
<text x="179.6" y="57.3">14</text>
<text x="179.6" y="55.5">15</text>
<text x="179.6" y="64.5">10</text>
<text x="179.6" y="62.7">11</text>
<text x="179.6" y="60.9">12</text>
<text x="77.6" y="71.7">2</text>
<text x="82.1" y="69.9">1</text>
<text x="82.1" y="71.7">3</text>
<text x="180" y="71.7">6</text>
<text x="180" y="69.9">7</text>
<text x="180" y="68.1">8</text>
<text x="180" y="66.3">9</text>
<text x="180" y="77">3</text>
<text x="180" y="75.3">4</text>
<text x="180" y="73.5">5</text>
<text x="61.5" y="82.4">7</text>
<text x="61.5" y="80.6">6</text>
<text x="70.4" y="82.4">4</text>
<text x="70.4" y="80.6">5</text>
<text x="180" y="80.6">1</text>
<text x="180" y="78.8">2</text>
<text x="61" y="87.8">10</text>
<text x="61.5" y="86">9</text>
<text x="61.5" y="84.2">8</text>
<text x="70.4" y="87.8">1</text>
<text x="70.4" y="86">2</text>
<text x="70.4" y="84.2">3</text>
<text x="113" y="89.4" transform="rotate(-90 113 89.4)">8</text>
<text x="109.1" y="93.2">1</text>
<text x="111.2" y="95.7" transform="rotate(-90 111.2 95.7)">2</text>
<text x="111.2" y="90.3" transform="rotate(-90 111.2 90.3)">9</text>
<text x="114.8" y="95.7" transform="rotate(-90 114.8 95.7)">4</text>
<text x="114.8" y="90.3" transform="rotate(-90 114.8 90.3)">7</text>
<text x="116.2" y="91.4">6</text>
<text x="116.2" y="93.2">5</text>
<text x="45.3" y="97.7">3</text>
<text x="54.3" y="97.7">1</text>
<text x="113" y="96.6" transform="rotate(-90 113 96.6)">3</text>
<text x="50.1" y="102.9" transform="rotate(-90 50.1 102.9)">2</text>
<text x="148" y="113.6" transform="rotate(-90 148 113.6)">2</text>
<text x="19.3" y="119.3">15</text>
<text x="19.3" y="117.5">16</text>
<text x="145" y="118.4">3</text>
<text x="150.4" y="118.4">1</text>
<text x="19.3" y="124.6">12</text>
<text x="19.3" y="122.8">13</text>
<text x="19.3" y="121.1">14</text>
<text x="19.3" y="128.2">10</text>
<text x="19.3" y="126.4">11</text>
<text x="19.7" y="131.8">8</text>
<text x="19.7" y="130">9</text>
<text x="19.7" y="137.2">5</text>
<text x="19.7" y="135.4">6</text>
<text x="19.7" y="133.6">7</text>
<text x="19.7" y="142.6">2</text>
<text x="19.7" y="140.8">3</text>
<text x="19.7" y="139">4</text>
<text x="84.2" y="138.8" transform="rotate(-90 84.2 138.8)">3</text>
<text x="89.3" y="140.8">2</text>
<text x="19.7" y="144.4">1</text>
<text x="84.2" y="144.2" transform="rotate(-90 84.2 144.2)">1</text>
<text x="88.9" y="155.2">11</text>
<text x="118" y="155.2">1</text>
<text x="130.6" y="155.2">6</text>
<text x="88.9" y="157">10</text>
<text x="89.3" y="160.6">8</text>
<text x="89.3" y="158.8">9</text>
<text x="118" y="157">2</text>
<text x="118" y="158.8">3</text>
<text x="118" y="160.6">4</text>
<text x="145.4" y="159.7">1</text>
<text x="145.4" y="157.9">4</text>
<text x="89.3" y="167.7">4</text>
<text x="89.3" y="166">5</text>
<text x="89.3" y="164.2">6</text>
<text x="89.3" y="162.4">7</text>
<text x="118" y="162.4">5</text>
<text x="130.2" y="162.4">11</text>
<text x="89.3" y="173.1">1</text>
<text x="89.3" y="171.3">2</text>
<text x="89.3" y="169.5">3</text>
<text x="100.5" y="173.1">3</text>
<text x="105" y="173.1">1</text>
<text x="103.1" y="176.1" transform="rotate(-90 103.1 176.1)">2</text>
<text x="188.1" y="178.5">28</text>
<text x="113.5" y="183.9">1</text>
<text x="118.9" y="183.9">4</text>
<text x="188.1" y="185.7">24</text>
<text x="188.1" y="183.9">25</text>
<text x="188.1" y="182.1">26</text>
<text x="188.1" y="180.3">27</text>
<text x="113.5" y="187.5">2</text>
<text x="118.9" y="187.5">3</text>
<text x="188.1" y="191.1">21</text>
<text x="188.1" y="189.3">22</text>
<text x="188.1" y="187.5">23</text>
<text x="188.1" y="196.5">18</text>
<text x="188.1" y="194.7">19</text>
<text x="188.1" y="192.9">20</text>
<text x="188.1" y="203.7">14</text>
<text x="188.1" y="201.9">15</text>
<text x="188.1" y="200.1">16</text>
<text x="188.1" y="198.3">17</text>
<text x="19.3" y="209.1">12</text>
<text x="188.1" y="209.1">11</text>
<text x="188.1" y="207.3">12</text>
<text x="188.1" y="205.5">13</text>
<text x="19.3" y="212.6">10</text>
<text x="19.3" y="210.9">11</text>
<text x="19.7" y="214.4">9</text>
<text x="188.1" y="210.9">10</text>
<text x="188.5" y="214.4">8</text>
<text x="188.5" y="212.6">9</text>
<text x="19.7" y="221.6">5</text>
<text x="19.7" y="219.8">6</text>
<text x="19.7" y="218">7</text>
<text x="19.7" y="216.2">8</text>
<text x="188.5" y="221.6">4</text>
<text x="188.5" y="219.8">5</text>
<text x="188.5" y="218">6</text>
<text x="188.5" y="216.2">7</text>
<text x="19.7" y="227">2</text>
<text x="19.7" y="225.2">3</text>
<text x="19.7" y="223.4">4</text>
<text x="188.5" y="227">1</text>
<text x="188.5" y="225.2">2</text>
<text x="188.5" y="223.4">3</text>
<text x="19.7" y="228.8">1</text>
</g>
<g font-size=".5" fill="#840000">
<text x="147.9" y="115" transform="rotate(-90 147.9 115)">10k</text>
<text x="148.6" y="115.6">47k</text>
<text x="87.9" y="140.7">10k</text>
<text x="88.1" y="142.7" transform="rotate(-90 88.1 142.7)">47k</text>
</g>
</svg>
